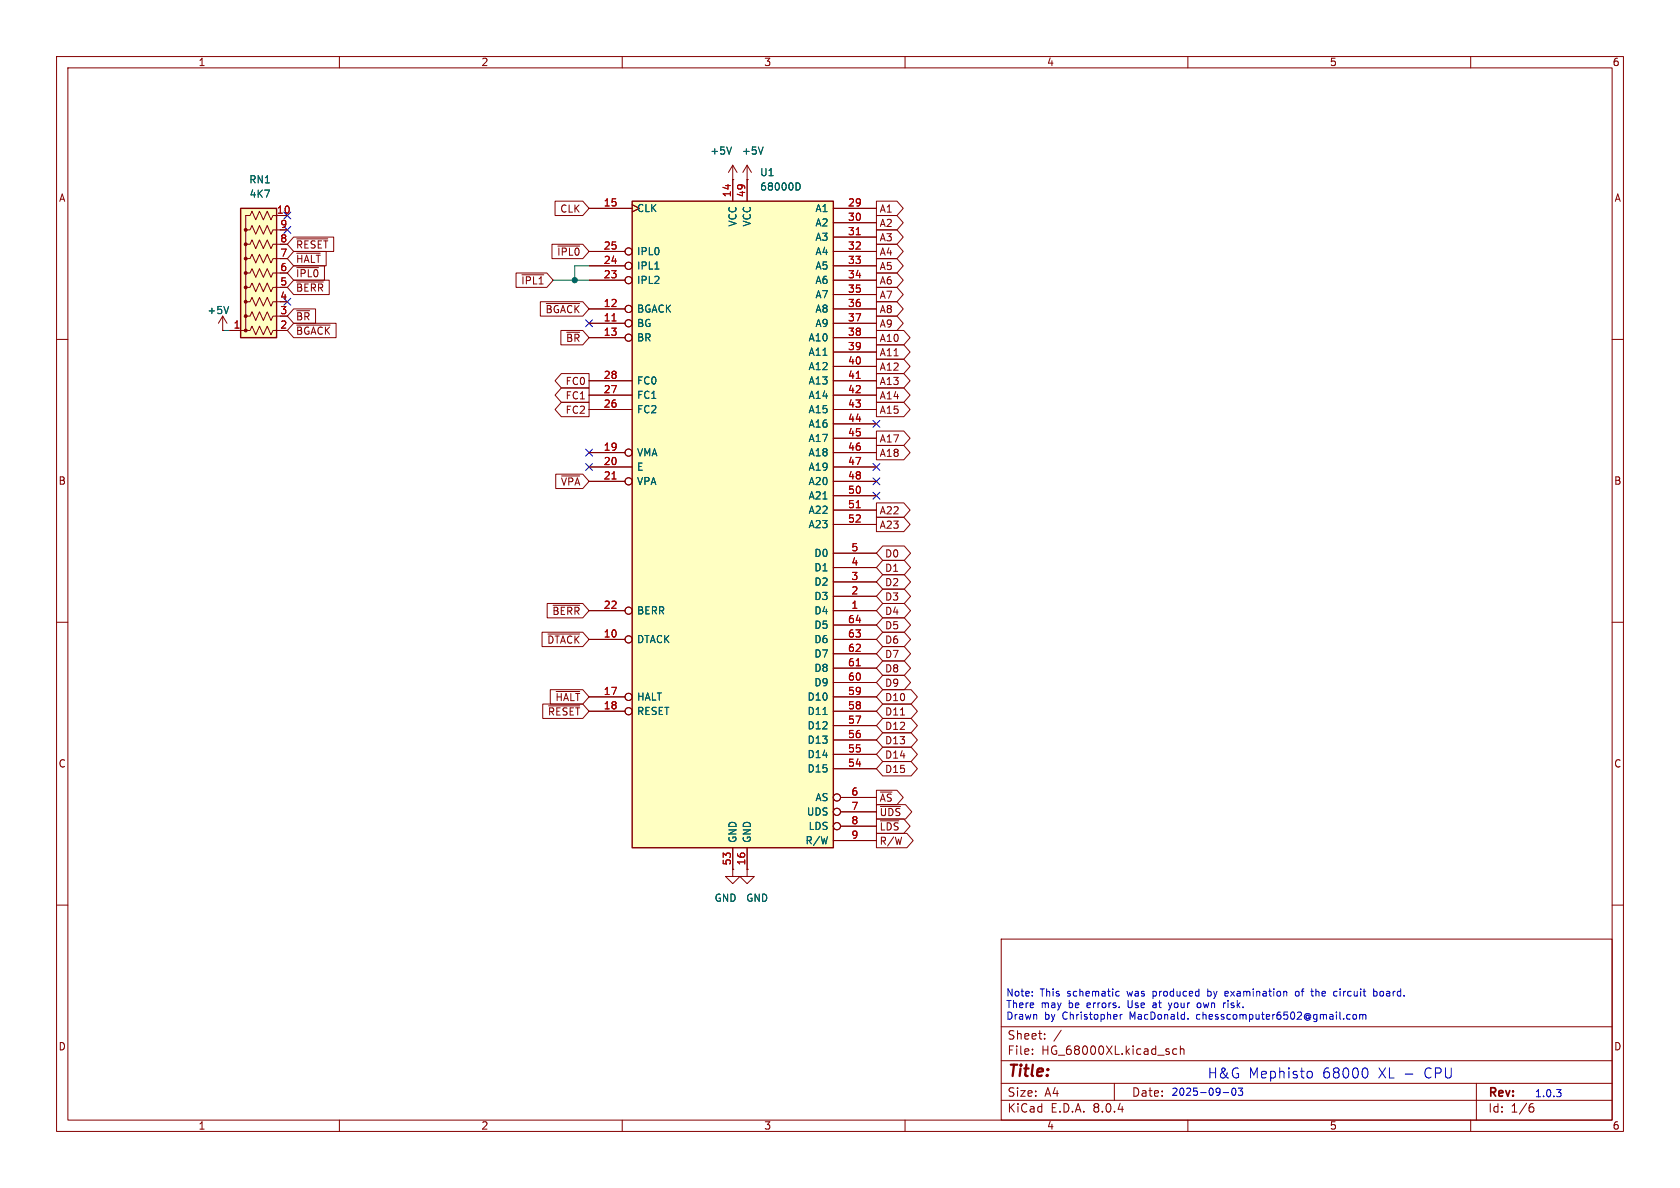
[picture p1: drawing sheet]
<svg xmlns="http://www.w3.org/2000/svg" width="297mm" height="210mm" viewBox="0 0 297 210" stroke-linecap="round" stroke-linejoin="round" font-family="sans-serif">
<g fill="none" stroke="#840000" stroke-width=".18">
<path d="M10 10h277v190h-277zM12 12h273v186h-273zM60 10v2M110 10v2M160 10v2M210 10v2M260 10v2M132.1 31.8h.1M132.1 29.2l-.8 1.3M132.1 29.2v2.6M132.1 29.2l.7 1.3M10 60h2"/>
<path d="M39.4 58.4h.1M39.4 55.9l-.8 1.3M39.4 55.9v2.5M39.4 55.9l.7 1.3M285 60h2M10 110h2M285 110h2M10 160h2M129.5 153.7v1.2h1.3l-1.3 1.3-1.2-1.3h1.2M129.5 153.7h.1M285 160h2M177 166h108v32h-108z"/>
<path d="M60 198v2M110 198v2M160 198v2M177 194.5h108M177 191.5h108M177 187.5h108M177 181.5h108M182.5 186.3v.1M182.5 185.5v.1M184.7 183.6v.1M184.7 182.8v.1M187.6 182.1l-1.3 2"/>
<path d="M197 191.5v3M208 185.5l-.4-.1-.3 .3v.4l.2 .2h.5M208.7 185.5l.2-.1 .3 .1 .1 .9M208.7 184.9v1.5M210 198v2M260 198v2M261 191.5v6.5M270.6 195.7h.3l.3 .3-.1 .5-.5 .1M271 195.1l-.4 .1"/>
</g>
<path d="M134.9 26l-.4 1.2M40.4 54.2l-.4 1.2" fill="none" stroke="#006464" stroke-width=".18"/>
<path d="M42.5 36.8h6.4v22.9h-6.4z" fill="#ffffc2"/>
<path d="M42.5 36.8h6.4v22.9h-6.4z" fill="none" stroke="#840000" stroke-width=".25"/>
<g fill="#840000" stroke="#840000" stroke-width=".18">
<circle cx="43.4" cy="58.4" r=".25"/>
<circle cx="43.4" cy="55.9" r=".25"/>
<circle cx="43.4" cy="53.3" r=".25"/>
<circle cx="43.4" cy="50.8" r=".25"/>
<circle cx="43.4" cy="48.3" r=".25"/>
<circle cx="43.4" cy="45.7" r=".25"/>
<circle cx="43.4" cy="43.2" r=".25"/>
<circle cx="43.4" cy="40.6" r=".25"/>
</g>
<path d="M49.5 38.1h-1.2l-.4 .8-.7-1.6-.6 1.6-.7-1.6-.7 1.6-.6-1.6-.4 .8h-.8v20.3h.8l.4-.7 .6 1.5 .7-1.5 .7 1.5 .6-1.5 .7 1.5 .4-.8h1.2M40.6 58.4h2.6M43.4 55.9h.8l.4-.8 .6 1.5 .7-1.5 .7 1.5 .6-1.5 .7 1.5 .4-.7h1.2M43.4 53.3h.8l.4-.7 .6 1.5 .7-1.5 .7 1.5 .6-1.5 .7 1.5 .4-.8h1.2M43.4 50.8h.8l.4-.8 .6 1.6 .7-1.6 .7 1.6 .6-1.6 .7 1.6 .4-.8h1.2M43.4 48.3h.8l.4-.8 .6 1.5 .7-1.5 .7 1.5 .6-1.5 .7 1.5 .4-.7h1.2M43.4 45.7h.8l.4-.7 .6 1.5 .7-1.5 .7 1.5 .6-1.5 .7 1.5 .4-.8h1.2M43.4 43.2h.8l.4-.8 .6 1.5 .7-1.5 .7 1.5 .6-1.5 .7 1.5 .4-.7h1.2M43.4 40.6h.8l.4-.7 .6 1.5 .7-1.5 .7 1.5 .6-1.5 .7 1.5 .4-.8h1.2" fill="none" stroke="#840000" stroke-width=".18"/>
<path d="M111.8 35.6h35.5v114.3h-35.5z" fill="#ffffc2"/>
<path d="M111.8 35.6h35.5v114.3h-35.5z" fill="none" stroke="#840000" stroke-width=".25"/>
<g fill="none" stroke="#840000" stroke-width=".18">
<path d="M98.1 35.6h4.9l1.1 1.2-1.1 1.3h-4.9zM104.1 36.8h7.7M111.8 36.2l1.2 .6-1.2 .7M129.5 31.8h.1M129.5 29.2v6.4M129.5 29.2l-.7 1.3M129.5 29.2l.8 1.3M132.1 31.8h.1M132.1 31.8v3.8M147.3 36.8h7.6M147.3 39.4h7.6M154.9 38.1h3.7l1.1 1.3-1.1 1.2h-3.7z"/>
<path d="M154.9 35.6h3.7l1.1 1.2-1.1 1.3h-3.7zM39.4 58.4h.1M40.6 58.4h2.6M51.9 49.5h6.3v2.6h-6.3l-1.1-1.3zM51.9 54.6h3.9v2.6h-3.9l-1.1-1.3zM51.9 57.1h7.5v2.6h-7.5l-1.1-1.3zM51.9 47h5.5v2.5h-5.5l-1.1-1.2zM51.9 44.4h5.8v2.6h-5.8l-1.1-1.3zM51.9 41.9h7.1v2.6h-7.1l-1.1-1.3zM52.5 49.8h4.7M52.5 54.9h2.2M52.5 57.5h5.9"/>
<path d="M52.5 47.3h3.8M52.5 44.8h4.1M52.5 42.2h5.4M91.2 48.3h5.5l1.1 1.2-1.1 1.3h-5.5zM92.3 48.6h3.8M95.5 53.3h7.5l1.1 1.3-1.1 1.3h-7.5zM96.6 53.7h5.9M97.6 43.2h5.4l1.1 1.3-1.1 1.2h-5.4zM98.6 43.5h3.9M99.2 58.4h3.8l1.1 1.3-1.1 1.3h-3.8zM100.2 58.7h2.3M104.1 57.2h6.4"/>
<path d="M104.1 54.6h6.4M104.1 59.7h6.4M104.1 49.5h6.4M104.1 47h6.4M104.1 44.5h6.4M147.3 57.2h7.6M147.3 54.6h7.6M147.3 59.7h7.6M147.3 49.5h7.6M147.3 47h7.6M147.3 44.5h7.6M147.3 41.9h7.6"/>
<path d="M147.3 52.1h7.6M154.9 40.6h3.7l1.1 1.3-1.1 1.3h-3.7zM154.9 58.4h4.9l1.1 1.3-1.1 1.3h-4.9zM154.9 55.9h3.7l1.1 1.3-1.1 1.2h-3.7zM154.9 53.3h3.7l1.1 1.3-1.1 1.3h-3.7zM154.9 43.2h3.7l1.1 1.3-1.1 1.2h-3.7zM154.9 48.3h3.7l1.1 1.2-1.1 1.3h-3.7zM154.9 45.7h3.7l1.1 1.3-1.1 1.3h-3.7zM154.9 50.8h3.7l1.1 1.3-1.1 1.2h-3.7zM99.2 68.6h4.9v2.5h-4.9l-1.1-1.2zM99.2 66h4.9v2.6h-4.9l-1.1-1.3zM99.2 71.1h4.9v2.6h-4.9l-1.1-1.3z"/>
<path d="M104.1 72.4h7.7M104.1 69.9h7.7M104.1 67.3h7.7M147.3 72.4h7.6M147.3 69.9h7.6M147.3 67.3h7.6M147.3 62.2h7.6M147.3 64.8h7.6M147.3 74.9h7.6M147.3 77.5h7.6M154.9 63.5h4.9l1.1 1.3-1.1 1.2h-4.9zM154.9 61h4.9l1.1 1.2-1.1 1.3h-4.9z"/>
<path d="M154.9 78.7h4.9l1.1 1.3-1.1 1.3h-4.9zM154.9 68.6h4.9l1.1 1.3-1.1 1.2h-4.9zM154.9 76.2h4.9l1.1 1.3-1.1 1.2h-4.9zM154.9 71.1h4.9l1.1 1.3-1.1 1.3h-4.9zM154.9 66h4.9l1.1 1.3-1.1 1.3h-4.9zM98.2 83.8h4.8l1.1 1.3-1.1 1.3h-4.8zM99.3 84.1h3.2M104.1 80h6.4M104.1 82.6h7.7M104.1 85.1h6.4M147.3 80h7.6M147.3 82.6h7.6"/>
<path d="M147.3 85.1h7.6M147.3 97.8h7.6M147.3 87.6h7.6M147.3 90.2h7.6M147.3 92.7h7.6M154.9 91.4h4.9l1.1 1.3-1.1 1.3h-4.9zM154.9 88.9h4.9l1.1 1.3-1.1 1.2h-4.9zM156.1 96.5h3.8l1.1 1.3-1.1 1.3h-3.8l-1.2-1.3zM156.1 99.1h3.8l1.1 1.2-1.1 1.3h-3.8l-1.2-1.3zM95.8 111.8h7.2l1.1 1.2-1.1 1.3h-7.2zM96.7 106.7h6.3l1.1 1.3-1.1 1.2h-6.3zM96.9 112.1h5.6"/>
<path d="M97.8 107h4.7M104.1 108h6.4M104.1 113h6.4M147.3 108h7.6M147.3 113h7.6M147.3 105.4h7.6M147.3 102.9h7.6M147.3 100.3h7.6M147.3 118.1h7.6M147.3 115.6h7.6M147.3 110.5h7.6M156.1 111.8h3.8l1.1 1.2-1.1 1.3h-3.8l-1.2-1.3z"/>
<path d="M156.1 101.6h3.8l1.1 1.3-1.1 1.2h-3.8l-1.2-1.2zM156.1 104.1h3.8l1.1 1.3-1.1 1.3h-3.8l-1.2-1.3zM156.1 106.7h3.8l1.1 1.3-1.1 1.2h-3.8l-1.2-1.2zM156.1 109.2h3.8l1.1 1.3-1.1 1.3h-3.8l-1.2-1.3zM156.1 119.4h3.8l1.1 1.3-1.1 1.2h-3.8l-1.2-1.2zM156.1 116.8h3.8l1.1 1.3-1.1 1.3h-3.8l-1.2-1.3zM156.1 114.3h3.8l1.1 1.3-1.1 1.2h-3.8l-1.2-1.2zM95.9 124.5h7.1l1.1 1.2-1.1 1.3h-7.1zM97 124.8h5.5M97.3 121.9h5.7l1.1 1.3-1.1 1.3h-5.7zM98.3 122.2h4.2M104.1 123.2h6.4"/>
<path d="M104.1 125.7h6.4M147.3 123.2h7.6M147.3 125.7h7.6M147.3 135.9h7.6M147.3 133.4h7.6M147.3 130.8h7.6M147.3 128.3h7.6M147.3 120.7h7.6M154.9 139.7h3.7l1.1 1.3-1.1 1.2h-3.7zM156.1 129.5h5l1.1 1.3-1.1 1.3h-5l-1.2-1.3zM156.1 124.5h5l1.1 1.2-1.1 1.3h-5l-1.2-1.3zM156.1 121.9h5l1.1 1.3-1.1 1.3h-5l-1.2-1.3z"/>
<path d="M156.1 127h5l1.1 1.3-1.1 1.2h-5l-1.2-1.2zM156.1 132.1h5l1.1 1.3-1.1 1.2h-5l-1.2-1.2zM156.1 134.6h5l1.1 1.3-1.1 1.3h-5l-1.2-1.3zM159.2 126.4h.7M129.5 153.7h.1M129.5 149.9v3.8M132.1 153.7v1.2h1.2l-1.2 1.3-1.3-1.3h1.3M132.1 153.7h.1M132.1 149.9v3.8M147.3 148.6h7.6M148.6 141h6.3M148.6 143.5h6.3"/>
<path d="M148.6 146.1h6.3M154.9 144.8h4.9l1.1 1.3-1.1 1.2h-4.9zM154.9 142.2h5.2l1.1 1.3-1.1 1.3h-5.2zM154.9 147.3h5.4l1.1 1.3-1.1 1.3h-5.4zM155.6 145.1h3.3M155.6 142.6h3.6"/>
<circle cx="111.1" cy="57.1" r=".63"/>
<circle cx="111.1" cy="47" r=".63"/>
<circle cx="111.1" cy="59.7" r=".63"/>
<circle cx="111.1" cy="44.4" r=".63"/>
<circle cx="111.1" cy="54.6" r=".63"/>
<circle cx="111.1" cy="49.5" r=".63"/>
<circle cx="111.1" cy="80" r=".63"/>
<circle cx="111.1" cy="85.1" r=".63"/>
<circle cx="111.1" cy="113" r=".63"/>
<circle cx="111.1" cy="107.9" r=".63"/>
<circle cx="111.1" cy="123.2" r=".63"/>
<circle cx="111.1" cy="125.7" r=".63"/>
<circle cx="148" cy="141" r=".63"/>
<circle cx="148" cy="143.5" r=".63"/>
<circle cx="148" cy="146" r=".63"/>
</g>
<path d="M108.2 56.7h.7M151.4 41.5h.7M151.4 66.9h.7M108.2 84.7h.7M151.4 89.8h.7M151.4 117.7h.7" fill="none" stroke="#a90000" stroke-width=".18"/>
<path d="M129.3 26l-.4 1.2M134.9 26l-.4 1.2M140.7 32.3a.64 .64 0 0 1 .8 .7 .64 .64 0 0 1-.8 .6M40.4 54.2l-.4 1.2M115.8 47.6h.7M145.5 126.3h.7" fill="none" stroke="#006464" stroke-width=".18"/>
<g fill="none" stroke="#0000c2" stroke-width=".18">
<path d="M182.5 176v.1M182.5 175.3v.1M197.3 176l.2 .1 .4-.1M197.9 175.3l-.4-.1-.2 .2M198 179.3v.9M198.4 179.3l-.4 .3M204 177.6l-.2 .2 .2 .3M206.6 177.3l.3 .8M206.9 178.1l-.3 .5M207.2 177.3l-.3 .8M211.8 177.3l-.2 .2 .1 .5 .2 .1h.3M212.1 177.3h.1"/>
<path d="M213.5 174.8v1.3M213.5 176l.1 .1M213.6 175.2l-.1 .1M216.5 177.3h.2M216.5 175.9l.2 .2h.3M217 175.2h-.3l-.2 .2M217.1 175.5l-.6 .2M227.4 175.3l.1 .8M229.5 175.3l-.3-.1-.2 .3 .1 .5 .1 .1 .3-.1M231.7 175.2h.5M232.1 176.1h.1M236 175.2l.4 .1"/>
<path d="M236.4 176l-.4 .1M238.2 179.4h.5M239.3 179.4l.3-.1 .2 .3v.3l-.2 .3-.3-.1-.1-.2zM240.4 179.4l.3-.1 .2 .2M240.4 179.3v.9M240.9 179.5l.2-.2 .3 .1 .1 .8M240.9 179.5v.7M242.9 175.3l.3-.1 .3 .3-.2 .5h-.4M242.9 174.8v1.3M244 175.4v.6M210 180.1v.1M216.2 193.1h1"/>
<path d="M217.9 192.4h.2a.68 .68 0 0 1 .4 .6 .68 .68 0 0 1-.4 .6 .84 .84 0 0 1-.2-1.2zM218.9 192.4h.8l-.4 .4 .3 .2v.5l-.2 .1-.5-.1M231.4 189.4a.48 .48 0 0 1 .6 .3v.5a.48 .48 0 0 1-.6 .4M238.2 180.1h.5M241.4 188.8a1.11 1.11 0 0 1 0 1.8M275.2 192.6h.8l-.5 .5M275.7 193.1l.3 .2v.3l-.3 .3"/>
</g>
<path d="M39.4 58.4h1.2M97.8 49.5h6.3M104.1 47h-2.5v2.5" fill="none" stroke="#009600" stroke-width=".18"/>
<g fill="none" stroke="#000084" stroke-width=".18">
<path d="M50.2 37.5l1.2 1.2M51.4 37.5l-1.2 1.2M50.2 52.7l1.2 1.2M50.2 40l1.2 1.2M51.4 52.7l-1.2 1.2M51.4 40l-1.2 1.2M103.5 56.5l1.2 1.3M104.7 56.5l-1.2 1.3M103.5 79.4l1.2 1.2M104.7 79.4l-1.2 1.2M154.3 74.3l1.2 1.2M155.5 74.3l-1.2 1.2"/>
<path d="M103.5 81.9l1.2 1.3M104.7 81.9l-1.2 1.3M154.3 87l1.2 1.2M154.3 84.5l1.2 1.2M154.3 81.9l1.2 1.3M155.5 87l-1.2 1.2M155.5 84.5l-1.2 1.2M155.5 81.9l-1.2 1.3"/>
</g>
<circle cx="101.6" cy="49.5" r=".46" fill="#009600" stroke="#009600" stroke-width=".18"/>
<text font-size="2.8" fill="#840000" x="178" y="190.9">Title:</text>
<g font-size="2.5" fill="#0000c2">
<text x="213.4" y="190.9">H&amp;G</text>
<text x="220.7" y="190.9">Mephisto</text>
<text x="233.8" y="190.9">68000</text>
<text x="243.7" y="190.9">XL -</text>
<text x="252" y="190.9">CPU</text>
</g>
<g font-size="2.1" fill="#840000">
<text x="178" y="184">Sheet:</text>
<text x="178" y="186.7">File:</text>
<text x="184.1" y="186.7">HG_68000XL.kicad_sch</text>
<text x="178" y="196.9">KiCad</text>
<text x="178" y="194.1">Size:</text>
<text x="184.7" y="194.1">A4</text>
<text x="185.7" y="196.9">E.D.A.</text>
<text x="193.3" y="196.9">8.0.4</text>
<text x="200" y="194.1">Date:</text>
<text x="263" y="194.3">Rev:</text>
<text x="263" y="196.9">Id:</text>
<text x="267.1" y="196.9">1/6</text>
</g>
<g font-size="1.8" fill="#840000">
<text x="35" y="11.9">1</text>
<text x="85" y="11.9">2</text>
<text x="135" y="11.9">3</text>
<text x="185" y="11.9">4</text>
<text x="235" y="11.9">5</text>
<text x="285" y="11.9">6</text>
<text x="10.3" y="35.9">A</text>
<text x="285.3" y="35.9">A</text>
<text x="98.9" y="37.8">CLK</text>
<text x="155.4" y="40.3">A2</text>
<text x="155.4" y="37.8">A1</text>
<text x="52.2" y="46.7">~{HALT}</text>
<text x="52.2" y="44.1">~{RESET}</text>
<text x="98.4" y="45.4">~{IPL0}</text>
<text x="155.4" y="42.9">A3</text>
<text x="155.4" y="45.4">A4</text>
<text x="155.4" y="47.9">A5</text>
<text x="52.2" y="51.8">~{BERR}</text>
<text x="52.2" y="49.2">~{IPL0}</text>
<text x="92" y="50.5">~{IPL1}</text>
<text x="155.4" y="50.5">A6</text>
<text x="155.4" y="53">A7</text>
<text x="52.2" y="56.8">~{BR}</text>
<text x="52.2" y="59.4">~{BGACK}</text>
<text x="96.3" y="55.6">~{BGACK}</text>
<text x="155.4" y="58.1">A9</text>
<text x="155.4" y="55.6">A8</text>
<text x="100" y="60.6">~{BR}</text>
<text x="155.4" y="65.7">A12</text>
<text x="155.4" y="63.2">A11</text>
<text x="155.4" y="60.6">A10</text>
<text x="99.9" y="70.8">FC1</text>
<text x="99.9" y="68.3">FC0</text>
<text x="155.4" y="70.8">A14</text>
<text x="155.4" y="68.3">A13</text>
<text x="99.9" y="73.3">FC2</text>
<text x="155.4" y="73.3">A15</text>
<text x="155.4" y="81">A18</text>
<text x="155.4" y="78.4">A17</text>
<text x="10.3" y="85.9">B</text>
<text x="99.1" y="86">~{VPA}</text>
<text x="285.3" y="85.9">B</text>
<text x="155.4" y="93.7">A23</text>
<text x="155.4" y="91.1">A22</text>
<text x="156.4" y="98.7">D0</text>
<text x="156.4" y="101.3">D1</text>
<text x="156.4" y="103.8">D2</text>
<text x="156.4" y="106.4">D3</text>
<text x="96.6" y="114">~{DTACK}</text>
<text x="97.5" y="108.9">~{BERR}</text>
<text x="156.4" y="114">D6</text>
<text x="156.4" y="108.9">D4</text>
<text x="156.4" y="111.4">D5</text>
<text x="156.4" y="119.1">D8</text>
<text x="156.4" y="116.5">D7</text>
<text x="98.1" y="124.1">~{HALT}</text>
<text x="156.4" y="124.1">D10</text>
<text x="156.4" y="121.6">D9</text>
<text x="96.8" y="126.7">~{RESET}</text>
<text x="156.4" y="131.8">D13</text>
<text x="156.4" y="126.7">D11</text>
<text x="156.4" y="129.2">D12</text>
<text x="10.3" y="135.9">C</text>
<text x="156.4" y="134.3">D14</text>
<text x="156.4" y="136.8">D15</text>
<text x="285.3" y="135.9">C</text>
<text x="155.4" y="141.9">~{AS}</text>
<text x="155.4" y="147">~{LDS}</text>
<text x="155.4" y="144.5">~{UDS}</text>
<text x="155.4" y="149.5">R/W</text>
<text x="10.3" y="185.9">D</text>
<text x="285.3" y="185.9">D</text>
<text x="35" y="199.9">1</text>
<text x="85" y="199.9">2</text>
<text x="135" y="199.9">3</text>
<text x="185" y="199.9">4</text>
<text x="235" y="199.9">5</text>
<text x="285" y="199.9">6</text>
</g>
<g font-size="1.8" fill="#006464">
<text x="125.5" y="27.5">+5V</text>
<text x="131.1" y="27.5">+5V</text>
<text x="44" y="32.6">RN1</text>
<text x="44" y="35.2">4K7</text>
<text x="134.3" y="31.3">U1</text>
<text x="134.3" y="33.9">68000D</text>
<text x="112.5" y="37.7">CLK</text>
<text x="130.4" y="40.2" transform="rotate(-90 130.4 40.2)">VCC</text>
<text x="132.9" y="40.2" transform="rotate(-90 132.9 40.2)">VCC</text>
<text x="144.1" y="37.7">A1</text>
<text x="144.1" y="40.2">A2</text>
<text x="112.5" y="47.9">IPL1</text>
<text x="112.5" y="45.3">IPL0</text>
<text x="144.1" y="42.8">A3</text>
<text x="144.1" y="45.3">A4</text>
<text x="144.1" y="47.9">A5</text>
<text x="112.5" y="50.4">IPL2</text>
<text x="144.1" y="50.4">A6</text>
<text x="144.1" y="52.9">A7</text>
<text x="36.6" y="55.7">+5V</text>
<text x="112.5" y="58">BG</text>
<text x="112.5" y="55.5">BGACK</text>
<text x="144.1" y="55.5">A8</text>
<text x="144.1" y="58">A9</text>
<text x="112.5" y="60.6">BR</text>
<text x="142.8" y="60.6">A10</text>
<text x="142.8" y="63.1">A11</text>
<text x="142.8" y="65.6">A12</text>
<text x="112.5" y="70.7">FC1</text>
<text x="112.5" y="68.2">FC0</text>
<text x="142.8" y="68.2">A13</text>
<text x="142.8" y="70.7">A14</text>
<text x="112.5" y="73.3">FC2</text>
<text x="142.8" y="73.3">A15</text>
<text x="142.8" y="75.8">A16</text>
<text x="112.5" y="80.9">VMA</text>
<text x="112.5" y="83.4">E</text>
<text x="142.8" y="78.3">A17</text>
<text x="142.8" y="80.9">A18</text>
<text x="142.8" y="83.4">A19</text>
<text x="112.5" y="86">VPA</text>
<text x="142.8" y="86">A20</text>
<text x="142.8" y="88.5">A21</text>
<text x="142.8" y="91">A22</text>
<text x="142.8" y="93.6">A23</text>
<text x="143.9" y="101.2">D1</text>
<text x="143.9" y="98.7">D0</text>
<text x="143.9" y="106.3">D3</text>
<text x="143.9" y="103.7">D2</text>
<text x="112.5" y="113.9">DTACK</text>
<text x="112.5" y="108.8">BERR</text>
<text x="143.9" y="108.8">D4</text>
<text x="143.9" y="113.9">D6</text>
<text x="143.9" y="111.4">D5</text>
<text x="143.9" y="119">D8</text>
<text x="143.9" y="116.4">D7</text>
<text x="112.5" y="124.1">HALT</text>
<text x="142.7" y="124.1">D10</text>
<text x="143.9" y="121.5">D9</text>
<text x="112.5" y="126.6">RESET</text>
<text x="142.7" y="131.7">D13</text>
<text x="142.7" y="129.1">D12</text>
<text x="142.7" y="126.6">D11</text>
<text x="142.7" y="136.8">D15</text>
<text x="142.7" y="134.2">D14</text>
<text x="144.1" y="141.8">AS</text>
<text x="130.4" y="149.1" transform="rotate(-90 130.4 149.1)">GND</text>
<text x="132.9" y="149.1" transform="rotate(-90 132.9 149.1)">GND</text>
<text x="142.3" y="149.5">R/W</text>
<text x="142.5" y="144.4">UDS</text>
<text x="142.8" y="146.9">LDS</text>
<text x="126.2" y="159.6">GND</text>
<text x="131.8" y="159.6">GND</text>
</g>
<g font-size="1.8" fill="#a90000">
<text x="129.3" y="35" transform="rotate(-90 129.3 35)">14</text>
<text x="131.8" y="35" transform="rotate(-90 131.8 35)">49</text>
<text x="48.9" y="37.8">10</text>
<text x="49.5" y="40.4">9</text>
<text x="106.6" y="36.6">15</text>
<text x="149.8" y="36.6">29</text>
<text x="149.8" y="39.1">30</text>
<text x="149.8" y="41.7">31</text>
<text x="49.5" y="45.5">7</text>
<text x="49.5" y="42.9">8</text>
<text x="106.6" y="46.7">24</text>
<text x="106.6" y="44.2">25</text>
<text x="149.8" y="44.2">32</text>
<text x="149.8" y="46.7">33</text>
<text x="49.5" y="53.1">4</text>
<text x="49.5" y="50.5">5</text>
<text x="49.5" y="48">6</text>
<text x="106.6" y="49.3">23</text>
<text x="149.8" y="49.3">34</text>
<text x="149.8" y="51.8">35</text>
<text x="41.2" y="58.2">1</text>
<text x="49.5" y="58.2">2</text>
<text x="49.5" y="55.6">3</text>
<text x="106.6" y="56.9">11</text>
<text x="106.6" y="54.4">12</text>
<text x="106.6" y="59.4">13</text>
<text x="149.8" y="54.4">36</text>
<text x="149.8" y="56.9">37</text>
<text x="149.8" y="59.4">38</text>
<text x="149.8" y="62">39</text>
<text x="149.8" y="64.5">40</text>
<text x="106.6" y="69.6">27</text>
<text x="106.6" y="67.1">28</text>
<text x="149.8" y="67.1">41</text>
<text x="149.8" y="69.6">42</text>
<text x="106.6" y="72.1">26</text>
<text x="149.8" y="72.1">43</text>
<text x="149.8" y="74.7">44</text>
<text x="149.8" y="77.2">45</text>
<text x="106.6" y="79.8">19</text>
<text x="106.6" y="82.3">20</text>
<text x="149.8" y="79.8">46</text>
<text x="149.8" y="82.3">47</text>
<text x="106.6" y="84.8">21</text>
<text x="149.8" y="84.8">48</text>
<text x="149.8" y="87.4">50</text>
<text x="149.8" y="89.9">51</text>
<text x="149.8" y="92.5">52</text>
<text x="150.4" y="100.1">4</text>
<text x="150.4" y="97.5">5</text>
<text x="106.6" y="107.7">22</text>
<text x="150.4" y="107.7">1</text>
<text x="150.4" y="105.2">2</text>
<text x="150.4" y="102.6">3</text>
<text x="106.6" y="112.8">10</text>
<text x="149.8" y="112.8">63</text>
<text x="149.8" y="110.2">64</text>
<text x="149.8" y="117.9">61</text>
<text x="149.8" y="115.3">62</text>
<text x="106.6" y="122.9">17</text>
<text x="106.6" y="125.5">18</text>
<text x="149.8" y="125.5">58</text>
<text x="149.8" y="122.9">59</text>
<text x="149.8" y="120.4">60</text>
<text x="149.8" y="130.6">56</text>
<text x="149.8" y="128">57</text>
<text x="149.8" y="135.6">54</text>
<text x="149.8" y="133.1">55</text>
<text x="150.4" y="140.7">6</text>
<text x="150.4" y="143.3">7</text>
<text x="150.4" y="145.8">8</text>
<text x="150.4" y="148.3">9</text>
<text x="129.3" y="153.1" transform="rotate(-90 129.3 153.1)">53</text>
<text x="131.8" y="153.1" transform="rotate(-90 131.8 153.1)">16</text>
</g>
<g font-size="1.8" fill="#0000c2">
<text x="177.8" y="176.4">Note:</text>
<text x="177.8" y="178.4">There</text>
<text x="183.9" y="176.4">This</text>
<text x="184.1" y="178.4">may</text>
<text x="188.8" y="176.4">schematic</text>
<text x="189" y="178.4">be</text>
<text x="192.4" y="178.4">errors.</text>
<text x="199.6" y="176.4">was</text>
<text x="199.8" y="178.4">Use</text>
<text x="204.3" y="176.4">produced</text>
<text x="204.5" y="178.4">at</text>
<text x="207.5" y="178.4">your</text>
<text x="212.7" y="178.4">own</text>
<text x="214.1" y="176.4">by</text>
<text x="217.4" y="176.4">examination</text>
<text x="217.5" y="178.4">risk.</text>
<text x="230.1" y="176.4">of</text>
<text x="233.1" y="176.4">the</text>
<text x="237.3" y="176.4">circuit</text>
<text x="244.5" y="176.4">board.</text>
<text x="177.8" y="180.5">Drawn</text>
<text x="184.7" y="180.5">by</text>
<text x="187.9" y="180.5">Christopher</text>
<text x="200" y="180.5">MacDonald.</text>
<text x="212" y="180.5">chesscomputer6502@gmail.com</text>
<text x="207" y="193.9">2025-09-03</text>
<text x="271.3" y="194.2">1.0.3</text>
</g>
</svg>
